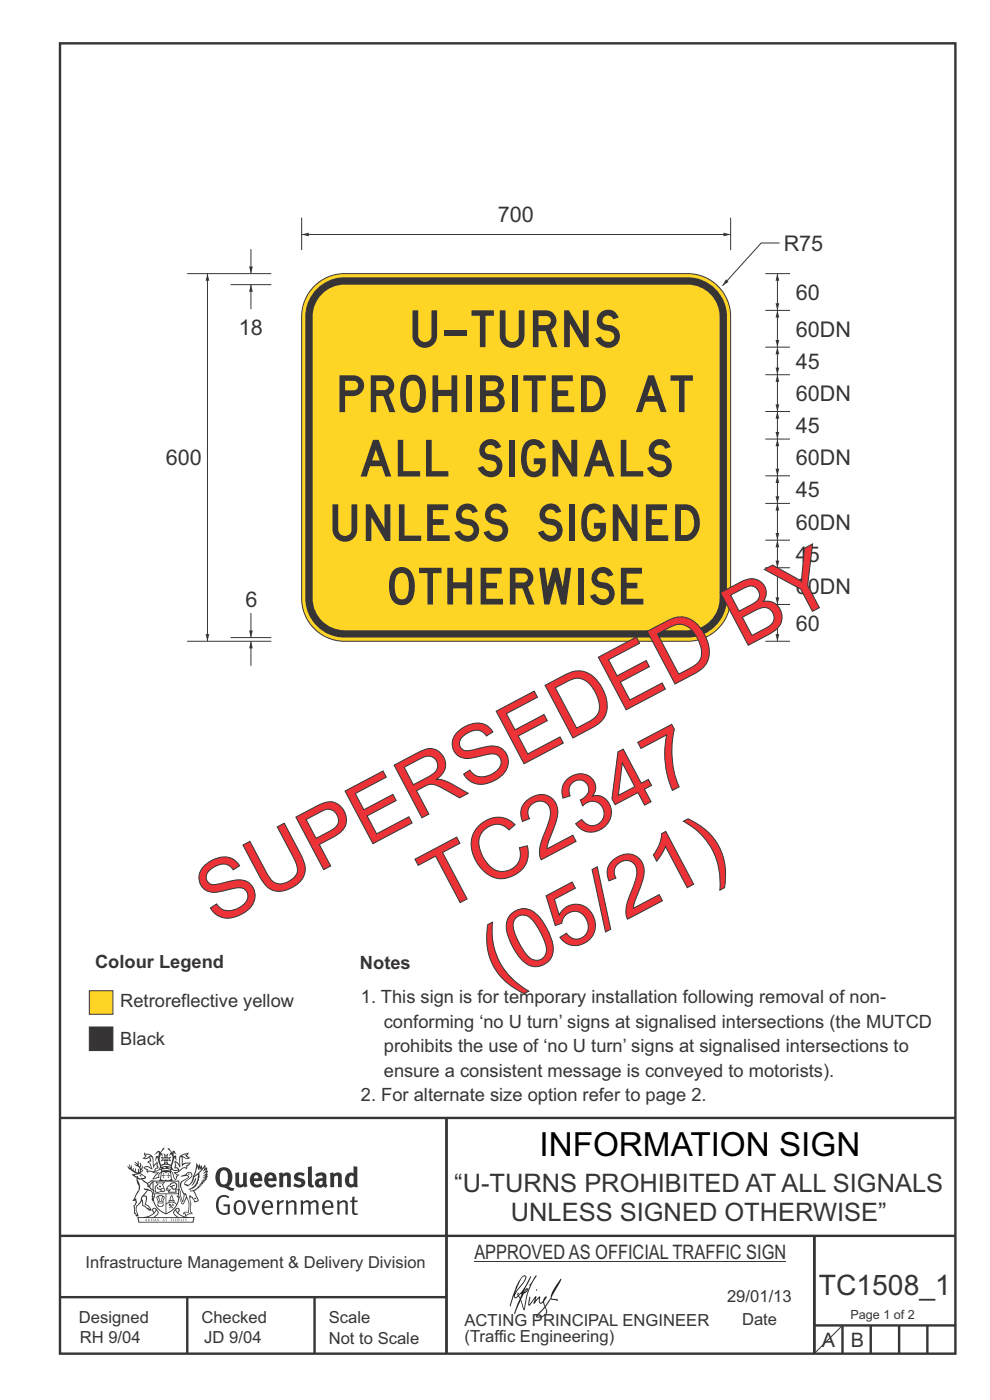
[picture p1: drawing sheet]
<svg xmlns="http://www.w3.org/2000/svg" width="210mm" height="297mm" viewBox="0 0 210 297" stroke-linecap="round" stroke-linejoin="round" font-family="sans-serif">
<g fill="none" stroke="#373435" stroke-width=".51">
<path d="M12.7 9.2h190v278h-190zM12.7 237.2h190M94.7 237.1v50.1M12.7 262.2h190.1M12.7 275.2h82M39.7 275.2v12M66.7 275.2v12M172.7 262.2v25M172.7 281.2h30M178.7 281.2v6M184.7 281.2v6M190.7 281.2v6"/>
<path d="M196.7 281.2v6"/>
</g>
<path d="M100.6 267.7h66.2" fill="none" stroke="#373435" stroke-width=".21"/>
<g fill="#373435">
<path d="M47 248.5a2.55 2.55 0 0 0 0 2.7l.3 .1a.81 .81 0 0 0 1-.9v-.6a1.04 1.04 0 0 0-1.1-1.5zM46.3 248.1a1.82 1.82 0 0 1 2.1-.2 1.82 1.82 0 0 1 .9 1.9 2.29 2.29 0 0 1-.8 1.9l.7 .3h.5l-.2 .6a2.87 2.87 0 0 1-2-.7 2.12 2.12 0 0 1-1.6-3.1z" fill-rule="evenodd"/>
<path d="M49.9 248.9l.8-.2v2a.46 .46 0 0 0 .3 .6 .46 .46 0 0 0 .6-.3v-2.1l.7-.2v2.4l.2 .5-.5 .4-.3-.3a1.02 1.02 0 0 1-1.2 .2 1.02 1.02 0 0 1-.6-1.1z" fill-rule="evenodd"/>
<path d="M54 249.5l-.1 .5h.9a.49 .49 0 0 0-.2-.6 .49 .49 0 0 0-.6 .1zM53.4 249.1a1.34 1.34 0 0 1 1.6-.2 1.34 1.34 0 0 1 .7 1.5v.2h-1.8a.77 .77 0 0 0 .5 .8 .77 .77 0 0 0 .9-.4l.3 .5a1.59 1.59 0 0 1-2 .2 1.59 1.59 0 0 1-.5-2z" fill-rule="evenodd"/>
<path d="M57.1 249.5l-.2 .5h1a.49 .49 0 0 0-.2-.6 .49 .49 0 0 0-.6 .1zM56.4 249.1a1.34 1.34 0 0 1 1.6-.2 1.34 1.34 0 0 1 .7 1.5v.2h-1.8a.77 .77 0 0 0 .5 .8 .77 .77 0 0 0 .9-.4l.4 .5a1.59 1.59 0 0 1-2.1 .2 1.59 1.59 0 0 1-.5-2z" fill-rule="evenodd"/>
<path d="M59.2 248.9l.7-.2 .1 .4a.95 .95 0 0 1 1-.3 .95 .95 0 0 1 .7 .8v2.3h-.8v-2.3a.46 .46 0 0 0-.8 .1v2.2h-.8z" fill-rule="evenodd"/>
<path d="M62.6 249.1a1.75 1.75 0 0 1 2-.1l-.2 .5-.6-.2a.43 .43 0 0 0-.6 .3l.4 .3a1.04 1.04 0 0 1 1.2 1.1 1.04 1.04 0 0 1-1.4 1l-1.2-.4 .3-.6 1 .4 .4-.4a.88 .88 0 0 0-1-.5l-.4-.2-.1-.4z" fill-rule="evenodd"/>
<path d="M65.3 247.6l.8-.2 .1 3.8 .3 .2 .1 .5a.88 .88 0 0 1-1-.1 .88 .88 0 0 1-.3-1z" fill-rule="evenodd"/>
<path d="M67.8 250.6a.43 .43 0 0 0-.1 .7 .43 .43 0 0 0 .7-.1v-.7zM66.8 249.2a1.7 1.7 0 0 1 2.4 .1v1.8l.3 .4-.4 .5-.5-.3a1.03 1.03 0 0 1-1.7-.2 1.03 1.03 0 0 1 .8-1.5h.7v-.4a.8 .8 0 0 0-1.2 .1z" fill-rule="evenodd"/>
<path d="M70 248.9l.7-.2 .1 .4a.95 .95 0 0 1 1-.3 .95 .95 0 0 1 .7 .8v2.3h-.8v-2.3a.46 .46 0 0 0-.8 .1v2.2h-.8z" fill-rule="evenodd"/>
<path d="M74.3 249.5a1.48 1.48 0 0 0 0 1.7h.5l.2-.1v-1.5l-.3-.2zM75 247.4l.8 .1 .1 4.4h-.7l-.1-.2a1.26 1.26 0 0 1-1.4 0 1.26 1.26 0 0 1-.5-1.3 1.29 1.29 0 0 1 .4-1.3 1.29 1.29 0 0 1 1.4-.2z" fill-rule="evenodd"/>
<path d="M46.4 253.9a1.72 1.72 0 0 1 2.3 0l-.3 .3a1.24 1.24 0 0 0-1.4-.2 1.24 1.24 0 0 0-.6 1.4 1.49 1.49 0 0 0 1.2 2l.7-.2v-1.3h-.8l-.1-.4h1.4v1.9a1.93 1.93 0 0 1-2.3 0 1.93 1.93 0 0 1-.7-2.2l.2-.7z" fill-rule="evenodd"/>
<path d="M50.4 255.1a1.65 1.65 0 0 0 .2 2.2 .99 .99 0 0 0 1-1.4 .78 .78 0 0 0-.4-.8 .78 .78 0 0 0-.8 0zM50 254.9a1.33 1.33 0 0 1 1.6-.1 1.33 1.33 0 0 1 .5 1.4 1.31 1.31 0 0 1-1.3 1.6 1.31 1.31 0 0 1-1.2-1.6v-.6z" fill-rule="evenodd"/>
<path d="M52.5 254.7l.5-.1 .8 2.6 .8-2.5h.5l-1.1 3h-.5z" fill-rule="evenodd"/>
<path d="M56.3 255.2l-.2 .7h1.3a.7 .7 0 0 0-.3-.8 .7 .7 0 0 0-.8 .1zM55.9 255a1.22 1.22 0 0 1 1.5-.2 1.22 1.22 0 0 1 .5 1.5h-1.8a.93 .93 0 0 0 .5 1 .93 .93 0 0 0 1.1-.2l.2 .3a1.43 1.43 0 0 1-1.8 .1 1.43 1.43 0 0 1-.6-1.7z" fill-rule="evenodd"/>
<path d="M58.7 254.7l.4-.1 .1 .5 .4-.4 .6-.1-.1 .6a.66 .66 0 0 0-.9 .6v1.9h-.4z" fill-rule="evenodd"/>
<path d="M60.6 254.8l.4-.2 .1 .5a.94 .94 0 0 1 1-.5 .94 .94 0 0 1 .8 .8v2.3h-.5l-.1-2.5a.81 .81 0 0 0-1.2 .3v2.2h-.4z" fill-rule="evenodd"/>
<path d="M63.7 254.7l.5-.1 .1 .5 .4-.3a.78 .78 0 0 1 1.2 .3 .9 .9 0 0 1 .9-.5 .9 .9 0 0 1 .8 .8v2.3h-.5l-.1-2.5a.67 .67 0 0 0-1.1 .3v2.2h-.5v-2.4l-.4-.2-.7 .4v2.2h-.5z" fill-rule="evenodd"/>
<path d="M69.1 255.2l-.2 .7h1.3a.7 .7 0 0 0-.3-.8 .7 .7 0 0 0-.8 .1zM68.7 255a1.22 1.22 0 0 1 1.5-.2 1.22 1.22 0 0 1 .5 1.5h-1.8a.93 .93 0 0 0 .4 1 .93 .93 0 0 0 1.2-.2l.2 .3a1.44 1.44 0 0 1-1.8 .1 1.44 1.44 0 0 1-.6-1.7z" fill-rule="evenodd"/>
<path d="M71.5 254.8l.4-.2 .1 .5a.94 .94 0 0 1 1-.5 .94 .94 0 0 1 .8 .8v2.3h-.5l-.1-2.5a.81 .81 0 0 0-1.2 .3v2.2h-.4z" fill-rule="evenodd"/>
<path d="M74.7 253.9l.5-.1v.9h.7l-.1 .4h-.6v2.1l.1 .2h.5l.1 .3a.75 .75 0 0 1-1.2-.6v-2h-.4v-.4h.4z" fill-rule="evenodd"/>
<path d="M30.8 244.9l1.1 .3-.9 .5h-.4l.6-.5zM31.8 245.5l.2-.1a2.44 2.44 0 0 1 .5 1.9l.1 .5 .6-1-.1 .6 .3 .3a.57 .57 0 0 0-.6 .8l-1-.2-.5 .2 .2-.5-.8-.3 .7-.1 .9 .5 .1-.1-.6-1.3-.2-.1 .5-.1zM30.7 244.4l-.1 .5 .2 .4-.6 .4a1.04 1.04 0 0 0 1.4-.1l.2 .6-.3 .1-.2 .4a.94 .94 0 0 1 .8 1.1l-.2-.1a1.16 1.16 0 0 0-1.5-.1l.3 .4 .4 .2 .1 .5 .2 .1 .1-.2a.94 .94 0 0 1 1.1 .3h.8l-1.2 1.2a1.13 1.13 0 0 0 1.2-.2l.4-.1v-.4l.4-.7a.83 .83 0 0 0-.6 1h-.3l-.7 .3 1.1-1.4-.5 .2-.5-.1 1.3-.5-.1-.2-.9 .4v-.3l.2-.2 .3 .1 .1-.3-.2-.4 .1-.6-.2-.3-.7 .9v-.7a1.42 1.42 0 0 0-1.6-1.8z" fill-rule="evenodd"/>
<path d="M38.5 245.3l.5-.3 .7-.1-.6 .3 .8 .5h-.3zM38.3 245.5h.2l.1 2a1.69 1.69 0 0 1 1.6-.7l-.8 .5 .1 .5a1.1 1.1 0 0 0-1.5 .6l-.1-.5-.2-.2h-.5l.3-.4-.3-.7a1.42 1.42 0 0 1 .9 1.1l.2-.1zM37.1 246.2l.1 1-.2 .3 .1 .5 .5-.1 .2 .2a.96 .96 0 0 1-1.2-.1l-.1 .1a1.06 1.06 0 0 0 1.3 .2v.1a.72 .72 0 0 1-.9 .2l.2 .5 .6 .2-.4 .2-.1 .7-.2-.4-.4-1.1-.4-.4 .4 .9a1.54 1.54 0 0 0 .7 1.2l.2-.3a.58 .58 0 0 1 .4-.7l.2-.2h-.3l-.5-.3 .9-.5a.93 .93 0 0 1 1.2-.5v.2l.2-.2 .1-.5a.99 .99 0 0 0 .7-.8l-1.3 .1-.3 .2-.1-1.4 .9 .4 .9-.3h-.4l-.5-.4 .4-.7-.6 .2a1.46 1.46 0 0 0-1.4 2.1l.1 .4-.3-.4z" fill-rule="evenodd"/>
<path d="M35.6 248.9l.2 .1-.1 .3 .4 .1-.4 .1v.5l-.1-.6h-.3l.3-.1z" fill-rule="evenodd"/>
<path d="M34.6 248.9l.2 .1v.3l.3 .1h-.3l-.1 .6v-.5l-.4-.1 .4-.1z" fill-rule="evenodd"/>
<path d="M34.3 248.8a.57 .57 0 0 1 .9 .2 .57 .57 0 0 1 .9-.2l.2 1.4h-.2a.57 .57 0 0 1-.9 0 .69 .69 0 0 1-1.1 0zM34.2 248.1l-.3 2.1-.1 .4h2.9l-.2-.4-.3-2.1h-.2v.3l-.8-.2-.8 .2v-.3z" fill-rule="evenodd"/>
<path d="M34.2 252.4a.3 .3 0 0 0 .6 0 .3 .3 0 0 0-.6 0zM33.3 251l.3 .3-.3 .3a.79 .79 0 0 0 0 1.3l.8-.2-.1-.3a.55 .55 0 0 1-.7-.6h.1l.2 .3 .3 .1 .8-.2-.4-.7 .4-.3-.7 .1zM33 250.7l1.1 .2 .9-.2-.4 .7 .4 1.1a.56 .56 0 0 1-.8 .3l-.2 .1a.73 .73 0 0 1-.9 .1 .73 .73 0 0 1-.3-.9v-.4l.6-.4z" fill-rule="evenodd"/>
<path d="M35.6 251.9l.7-.5a.58 .58 0 0 1 1-.1 .58 .58 0 0 1-.4 .9l-.3-.3a.43 .43 0 0 1 .6-.3v-.1a.57 .57 0 0 0-.8 .2l-.2-.1-.3 .1 .5 .2a.55 .55 0 0 0 .8 .4v.5h-1.3l.4-.3-.2-.2-.6 .1 .2-.2-.2-.1zM35.4 251.8l-.1 .2a.39 .39 0 0 0 .2 .6h.3l-.2 .4h1.9l-.1-.7a.86 .86 0 0 0-.1-1.4 .86 .86 0 0 0-1.3 .4z" fill-rule="evenodd"/>
<path d="M36 254.8h.8v.2h-.8zM36.4 253.8l.2 .8h-.4zM36.4 253.5l-.3 .5-.1 .6h-.2v.4l-.7 .4 .2 .2a1.48 1.48 0 0 1 2.1 .1l.2-.1-.6-.5v-.5h-.2l-.1-.6z" fill-rule="evenodd"/>
<path d="M35.8 255.4l.4 .1 .1 .3 .3-.2-.2-.2a.38 .38 0 0 1 .5 .5l-.2-.2-.3 .3 .4 .2-.4 .2-.1-.4-.4 .4-.1-.2 .4-.3-.1-.1-.2 .1z" fill-rule="evenodd"/>
<path d="M34.5 254h.2v.2l-.2 .6h-.2zM33.6 255.3h.9v.2a.55 .55 0 0 1-.8 .4v-.2l-.2-.1zM33.4 254h.2l.2 .8h-.2zM33.6 255h.8l.1 .1-.8 .1zM33.8 253.7h.5l-.2 1.1h-.1zM33.3 253.8l-.1 .3 .3 1.1a.48 .48 0 0 0-.1 .6 .48 .48 0 0 0 .5 .3l.5-.1a.49 .49 0 0 0 .2-.8l.3-1.1-.1-.3a1.42 1.42 0 0 0-1.5 0z" fill-rule="evenodd"/>
<path d="M33.7 251.5l.4 .1 .1 .3h-.3z" fill-rule="evenodd"/>
<path d="M41.3 250.1l.3-.2-.2 .9-.6 .7h-.2l.5-.7z" fill-rule="evenodd"/>
<path d="M39.7 249l.3-.2 .5 .2a.88 .88 0 0 1-.6 1.1 1.22 1.22 0 0 0-.8 1.3l.5 .2a.72 .72 0 0 0 .9-.4l.5-.8 .2-.6 .8-.6v.3a2.85 2.85 0 0 1-2 2.8l.1 .1a2.13 2.13 0 0 0 1.9-1.5v-.2a2.01 2.01 0 0 0 .3-1.8l1.1-1.3-.4 1 .7-.5-.7 1 .8-.4-.8 .8 .7-.1-.9 .5 .8-.1-.8 .4h.8l-.9 .3 .3 .2h-.4l.2 .3h-.3l.1 .3h-.4l.2 .3h-.2a2.16 2.16 0 0 1-2 1l.1 .2h.4a.76 .76 0 0 1 .7 .7l.5 1.2-.6 .2a1.45 1.45 0 0 0-1.1-1.3l.2 1.8-.1 1.8 .4 .3a1.07 1.07 0 0 0-1.2 .4v-.3l-.5-.2a.87 .87 0 0 1 1.1-.1v-.7a4.4 4.4 0 0 0-.6-3.1v-.3h-.3a2.16 2.16 0 0 1-.7-2.2l.3-.3 1.2-.8a.55 .55 0 0 0-.4-.8zM37.8 252.4a.76 .76 0 0 1 .3 1.1l.6 1.6 .4-1.7 .2 .1a.61 .61 0 0 1-.1 .9l-.3 .9h-.2l-.7-1.6-.3 .1a1.18 1.18 0 0 0 .1-1.4zM41.8 247.5l.2 .8 .3-.6v.6l.4-.5a1.9 1.9 0 0 1-1.1 1.4l-.4 .3zM38.3 249.6l1.3-.1 .2 .1v.3l-.5 .3a1.26 1.26 0 0 0-.9 1.9l.2 .6a1.84 1.84 0 0 1 .1 2.1l-.4-1.3a.96 .96 0 0 0-.4-1.3l-.4 .3a.78 .78 0 0 1 0 1.2l.1 .3h.4l.4 1.1a.38 .38 0 0 0 .2 .4 .38 .38 0 0 0 .4-.1l.6-1.2a2.94 2.94 0 0 1 .4 2.5l-.1 .5-.8-.1-.3 .4v.2l.4-.1 .1 .4 .2 .1a1.02 1.02 0 0 1 1.3-.5v-.4l-.3-.1 .1-1.8-.3-1.3 .1 .1a1.14 1.14 0 0 1 .8 .9 .63 .63 0 0 0 .8-.2 .63 .63 0 0 0-.1-.9l-.7-1.2 .9-.6 .2-.3 .3-.1-.1-.2h.4l-.1-.3h.3l-.1-.3 .5-.1-.2-.2 .6-.4v-.2h-.2l.4-.5-.3 .1 .3-.6-.4 .1 .4-.5v-.3l-.3 .2 .2-.6-.1-.3-.4 .3v-.8l-.6 .8-.2-.7-.2 .4-.3-.7-.1 .6-.5-.8-.1 1.4-.6 1.9a1.81 1.81 0 0 1-1 1.4l-.6-.2a1.75 1.75 0 0 1 1.1-1.2 .75 .75 0 0 0 .1-1.3 .75 .75 0 0 0-1.1 .5z" fill-rule="evenodd"/>
<path d="M41.2 254.1h.3l.2 .3h-.4z" fill-rule="evenodd"/>
<path d="M29.4 258.4h11.6l-.1 .8h-11.4zM31.4 258.2l.4-.1a2.48 2.48 0 0 0 1.4-1.3l.3 .5-.5 .6-.5 .3zM32.5 256.6l.3-.2 .2 .2-.3 .6zM37.2 256.8a2.65 2.65 0 0 0 1.8 1.4h-1.1l-.5-.3-.5-.6zM37.4 256.6l.2-.2 .3 .2-.3 .6zM29.2 258.2l.1 1.2h11.8l.2-1.1-.2-.1a4.1 4.1 0 0 1-3.3-.9l.3-.4-.1-.5a1.06 1.06 0 0 0-1.3 .9l.2 .4 .6 .5h-4.7l.3-.1a.84 .84 0 0 0 .6-.7 .84 .84 0 0 0-.5-.9l-.3-.2-.5 .1-.1 .5 .3 .4a4.2 4.2 0 0 1-3.4 .9z" fill-rule="evenodd"/>
<path d="M31 258.7l.1 .2h-.2zM31 258.6l-.3 .5 .4-.1 .2 .1z" fill-rule="evenodd"/>
<path d="M31.4 258.6h.2v.4a.25 .25 0 0 0 .2-.1 .25 .25 0 0 0-.1-.3h.1a.29 .29 0 0 1 0 .4 .29 .29 0 0 1-.4 0 .29 .29 0 0 1 0-.4z" fill-rule="evenodd"/>
<path d="M32.2 258.6a.22 .22 0 0 1 .3 .2 .22 .22 0 0 1-.3 .2zM32 258.6l.1 .5a.33 .33 0 0 0 .4-.1 .33 .33 0 0 0 0-.4 .33 .33 0 0 0-.5 0z" fill-rule="evenodd"/>
<path d="M32.9 258.7l.1 .2h-.2zM32.9 258.6l-.2 .5 .3-.1 .2 .1z" fill-rule="evenodd"/>
<path d="M33.3 258.6h.2l.1 .2 .2-.2-.2 .2 .2 .3-.3-.2v.2h-.2l.2-.3z" fill-rule="evenodd"/>
<path d="M34.7 258.7l.1 .2h-.2zM34.7 258.6l-.3 .5 .4-.1 .2 .1z" fill-rule="evenodd"/>
<path d="M35 258.6h.5h-.2v.5h-.2l.1-.5z" fill-rule="evenodd"/>
<path d="M36.2 258.6h.3h-.1v.2h.1h-.1v.3h-.2z" fill-rule="evenodd"/>
<path d="M36.7 258.6h.2v.5h-.2z" fill-rule="evenodd"/>
<path d="M37.3 258.6a.22 .22 0 0 1 .3 .2 .22 .22 0 0 1-.3 .2zM37.1 258.6v.5a.33 .33 0 0 0 .5-.1 .33 .33 0 0 0 0-.4 .33 .33 0 0 0-.5 0z" fill-rule="evenodd"/>
<path d="M37.8 258.6h.4h-.2v.2h.1h-.1v.2l.2 .1h-.4z" fill-rule="evenodd"/>
<path d="M38.4 258.6h.2l-.1 .4 .2 .1h-.3z" fill-rule="evenodd"/>
<path d="M38.9 258.6h.2v.5h-.2z" fill-rule="evenodd"/>
<path d="M39.3 258.6h.2l-.1 .1 .2 .2-.2 .2h-.1v-.2l.2 .1z" fill-rule="evenodd"/>
<path d="M34.2 247.4a1.51 1.51 0 0 1 2.1 .2 2.67 2.67 0 0 0-2.1 0zM35.7 247.6l.5 .2v.2l-.4-.1zM34.6 247.7l.5-.1 .1 .2h-.4zM34.1 247.9l.2 .1-.3 .1zM35 246.9l.2-.2 .3 .2zM34.9 245.7h.2v.3h-.2zM35 245.1l.2 .2 .2-.2-.1 .4h-.2zM35.1 246.3h.2l.1 .4-.2-.2-.2 .2zM35.3 245.7h.2v.3h-.2zM34.4 245.7l.3 .1 .1 .2-.4 .1 .2-.2zM35.7 245.8l.3-.1-.2 .2 .2 .2-.4-.1zM32.7 244.9l1-.5-.1 1-.2-.2-.3 .2-.3 1.1 .5-1 .3 .9a1.84 1.84 0 0 1 .2 1.7l.4 .1a2.48 2.48 0 0 1 2.2 .1l.2-.3-.2-.7 .7-1.7 .4 .6-.2-1-.2-.1-.2 .3v-.9l.6 .4-.6-.8-.3 .1-.1 .4-.5-.8-.5-.3 .2 .4 .6 .6-.5 .7 .5-.3a2.06 2.06 0 0 1-.1 2.2l-.5-.2-.2-.6 .2-.1 .7 .2-.4-.5 .4-.5-.7 .2-.2-.2 .2-.7-.5 .4-.5-.4 .2 .7-.2 .2-.7-.2 .4 .5-.4 .5 .8-.2 .1 .1-.2 .6-.5 .2a2.02 2.02 0 0 1 0-2.2l.3 .5-.1-.6-.3-.1 .8-1.3-.4 .4-.5 .7-.2-.3a.8 .8 0 0 0-.8 .5z" fill-rule="evenodd"/>
<path d="M29.2 250.1l.3 .2a.61 .61 0 0 1 .8 .3l.3 .2a.8 .8 0 0 1 .6 1l.4 .1 .6 .5a1 1 0 0 1 .4 1.1l-.1 .7v-.5h-.1a.96 .96 0 0 0-.8-1.3l-.2-.2h-.7l-.1-.1-.1 .1 .1 .3h.6l-1.2 1.4-.2 .9-.4 .6a1.33 1.33 0 0 0-.5 1.8l.2 .5a1.26 1.26 0 0 1-.5-1.4l-.1-.4a1.56 1.56 0 0 0 .4-1.7l-.3 .2 .2-.5a3.2 3.2 0 0 0 .7-3zM30.4 253.9h.4a2.06 2.06 0 0 1-.1 1.6l.7 .5 .4 .4-.6-.1-.8-.6-.1-.9a.51 .51 0 0 1 .1-.9zM28.6 249.3a1.52 1.52 0 0 1 2.1 .6l-1.1 .1-.2-.1-.1-.4-.5 .1zM27.5 247v.8l-.3-.4-.1 .1a3.1 3.1 0 0 0 1.9 1.5l-1 .1 .5 .6 .5 .1 .1 1.1a1.84 1.84 0 0 1-.3 2.5l-.4 .9-.3 .4 .2 .1 .4-.1 .1 .4-.2 .5-.3 .2 .1 1.8 .2-.1 .3 .6h.1l.5-.1-.2-.5a1.3 1.3 0 0 1-.1-1.7l.9-1 .2 1.1 .5 .2 .5 .5 .1-.1 .2 .4 .5-.1a1.85 1.85 0 0 0-1.2-1.4l.1-.2a1.39 1.39 0 0 0 0-1.5l-.5-.1 .5-.5a.66 .66 0 0 1 .9-.4 .66 .66 0 0 1 .3 .9l-.1 .4 .2-.1v.2l-.1 .3 .2 .5 .1-.3a2.24 2.24 0 0 0 .1-2.2 .73 .73 0 0 1-.7-.7 .73 .73 0 0 1 .6-.7v-.2a.94 .94 0 0 0-.9 .8 .48 .48 0 0 1-.1-.5 .48 .48 0 0 1 .5-.3l.5-.3a.51 .51 0 0 0-.8 .2l-.4 .3-1.1-.8 .6-.1 .2-.5-1.2-.7 .5-.4v-.4l-.4 .4v-.2a.69 .69 0 0 0 .2-1v.5l-.2 .2v-1.1l-.3-.2 .1 .6-.1 .2-.4-1.2v.6l-.6-.3 .5 .6-.6-.2 .3 .3a1 1 0 0 1 .7 1.5l-.2-.8v.8l-.5-.2v-.7l-.2 .6-.2-.1-.1-.6-.2 .4-.2-.2 .1-.7-.2 .5z" fill-rule="evenodd"/>
<path d="M29.6 249.5l.2-.2 .3 .3z" fill-rule="evenodd"/>
<path d="M32.4 250.5h5.6v2l-.2-.1v-1.7h-5.2v2.5h5.2v-.8l.1 .2-.1 1.1v-.3h-2.5v4a4.1 4.1 0 0 0 2.6-3.6l.1-.1a4 4 0 0 1-2.8 3.9 4.2 4.2 0 0 1-2.8-4.7l.1 1.3 .1-.2a3.8 3.8 0 0 0 2.5 3.4v-4h-2.5l-.2-.9z" fill-rule="evenodd"/>
<circle cx="40" cy="249.1" r=".17"/>
</g>
<path d="M178.7 281.2l-6 6" fill="none" stroke="#373435" stroke-width=".21"/>
<g fill="#252726">
<path d="M111.6 273.7l.2-.2-.5 .7zM110.4 274.5l.3 .1-.3 .8-.3-.5zM110.9 270.9h.5a9.3 9.3 0 0 1-2 3.1l-.1 .3 1-2.5zM110.6 271a14.7 14.7 0 0 0-2.2 4.9l-.3 1.2 .1 .1 .8-2.3a.42 .42 0 0 0 .2 .6 .42 .42 0 0 0 .6-.3l.2-.1 .3 .5-1.2 3.2h.2l1.1-2.9 .6 1.9 .2 .2 .2-.5a13.5 13.5 0 0 1 2-6.2l.5-.5-.2-.2-1.5 2.1 .3-.1a14.9 14.9 0 0 0-1.3 5.1l-.4-1.2a1.39 1.39 0 0 1 .2-1.8l.1-.2a.92 .92 0 0 0 .8-1.2 .75 .75 0 0 0-.7 .7l-.2 .2 1.6-3.4h-.1l-.4 .7a10.5 10.5 0 0 1-2.1 3.3l.1-.5a.32 .32 0 0 0-.3 .2 .32 .32 0 0 0 0 .4l-.5 .4a3.2 3.2 0 0 1 1.1-2.3l.5-.6a2.49 2.49 0 0 0 .7-1.6l-.3-.2z" fill-rule="evenodd"/>
<path d="M115.6 277.5a1.15 1.15 0 0 1 .1 1.3 1.15 1.15 0 0 1-1.2 .5h-.5zM112.3 275.1l-.3 1.7 .3 .2 1.2-1.5-.3 1.1 1.2-1.2a.94 .94 0 0 0 .3 1.2l.5-.3 .3 .9-1.2 1.3a.98 .98 0 0 0-.5 1 1.9 1.9 0 0 0 2.3-1.3l-.1-.2a1.02 1.02 0 0 1 .3-1.4l.5-1 1.5 .3-.2-.4v.2l-1.1-.1v-.3l2-3.6 .1-.2-.1-.2-1.8 2.7a6.6 6.6 0 0 1-1.5 3l-.2-.2a1.01 1.01 0 0 1 .4-1.4l.1-.2-.2-.1-.4 .4-.2 .5-.5 .4-.2-.4 .1-.9-.2-.1-.8 1 .2-1h-.1l-1.4 1.8 .2-1.5v-.1z" fill-rule="evenodd"/>
<path d="M113.7 273.6l.3 .2h-.3z" fill-rule="evenodd"/>
</g>
<path d="M18.9 217.9h5v5h-5z" fill-rule="evenodd" fill="#373435" stroke="#373435" stroke-width=".21"/>
<path d="M18.9 210.2h5v5h-5z" fill-rule="evenodd" fill="#ffd525" stroke="#373435" stroke-width=".21"/>
<path d="M64 49.8h91" fill="none" stroke="#373435" stroke-width=".21"/>
<g fill="#373435">
<path d="M64 49.8l1.5-.4v.7z"/>
<path d="M153.5 49.4l1.5 .4-1.5 .3z"/>
</g>
<path d="M64 46.2v6.9M155 46.2v6.9M165.4 51.6h-3.9l-8.3 9.1" fill="none" stroke="#373435" stroke-width=".21"/>
<path d="M154 59.3l.5 .5-1.3 .9z" fill="#373435"/>
<path d="M162.3 136.1h5.3M164.9 128.3v7.8" fill="none" stroke="#373435" stroke-width=".21"/>
<g fill="#373435">
<path d="M164.9 128.3l.4 1.5h-.8z"/>
<path d="M164.5 134.5h.8l-.4 1.6z"/>
</g>
<path d="M162.3 58.1h5.3M164.9 58.1v7.8M162.3 65.9h5.3" fill="none" stroke="#373435" stroke-width=".21"/>
<g fill="#373435">
<path d="M164.9 58.1l.4 1.5h-.8z"/>
<path d="M164.5 64.3h.8l-.4 1.6z"/>
</g>
<path d="M66.7 60.7a9.1 9.1 0 0 1 6.4-2.6h72.8a9.1 9.1 0 0 1 9.1 9.1v59.8a9.1 9.1 0 0 1-9.1 9.1h-72.8a9.1 9.1 0 0 1-9.1-9.1v-59.8a9.1 9.1 0 0 1 2.7-6.5z" fill-rule="evenodd" fill="#ffd525" stroke="#373435" stroke-width=".21"/>
<path d="M67.2 61.3a8.3 8.3 0 0 1 5.9-2.5h72.8a8.3 8.3 0 0 1 8.3 8.4v59.8a8.3 8.3 0 0 1-8.3 8.3h-72.8a8.3 8.3 0 0 1-8.3-8.3v-59.8a8.3 8.3 0 0 1 2.4-5.9z" fill-rule="evenodd" fill="#373435"/>
<path d="M68 62.7a6.8 6.8 0 0 1 5.1-2.3h72.8a6.8 6.8 0 0 1 6.7 6.8v59.8a6.8 6.8 0 0 1-6.7 6.7h-72.8a6.8 6.8 0 0 1-6.8-6.7v-59.8a6.7 6.7 0 0 1 1.7-4.5z" fill-rule="evenodd" fill="#ffd525"/>
<g fill="#373435">
<path d="M84.4 93.3h1.2v6.7h3.5v1.1h-4.7z"/>
<path d="M90.4 93.3h1.2v6.7h3.5v1.1h-4.7z"/>
<path d="M102.4 93.8a2.34 2.34 0 0 1 3.9 1.1l-1.2 .3a1.11 1.11 0 0 0-1.6-.7 1.11 1.11 0 0 0-.2 1.7l.1 .1a2.87 2.87 0 0 1 3.2 2.1 2.56 2.56 0 0 1-1.6 2.8 2.56 2.56 0 0 1-3.1-1l-.6-.9 1.2-.4a1.49 1.49 0 0 0 1.4 1.1 1.49 1.49 0 0 0 1.5-1.1l-.2-.7-.8-.5a2.62 2.62 0 0 1-2.7-1.7l.1-1.2z"/>
<path d="M107.9 93.3h1.2v7.8h-1.2z"/>
<path d="M111.6 93.8a2.52 2.52 0 0 1 4 1.1l-1.1 .4a1.35 1.35 0 0 0-1.5-.9 1.35 1.35 0 0 0-1.1 1.4 5.3 5.3 0 0 0 .4 3.8 1.28 1.28 0 0 0 1.6 .3 1.28 1.28 0 0 0 .6-1.4h-1.3v-1.2h2.6a4.3 4.3 0 0 1-.3 2.7 2.55 2.55 0 0 1-2.7 1.2 2.55 2.55 0 0 1-2.1-2.1 6.4 6.4 0 0 1 .9-5.3z"/>
<path d="M117.2 93.3h1l3 5.1v-5.1h1.2v7.8h-1l-3-5v5h-1.2z"/>
<path d="M131.7 93.3h1.2v6.7h3.5v1.1h-4.7z"/>
<path d="M138.3 93.8a2.34 2.34 0 0 1 3.9 1.1l-1.1 .3a1.11 1.11 0 0 0-1.6-.7 1.11 1.11 0 0 0-.3 1.7l.2 .1a2.87 2.87 0 0 1 3.1 2.1 2.56 2.56 0 0 1-1.6 2.8 2.56 2.56 0 0 1-3.1-1l-.5-.9 1.2-.4a1.49 1.49 0 0 0 1.4 1.1 1.49 1.49 0 0 0 1.4-1.1l-.2-.7-.8-.5a2.62 2.62 0 0 1-2.7-1.7l.1-1.2z"/>
<path d="M70.5 107h1.3v5.4a1.41 1.41 0 0 0 1.3 1.3 1.41 1.41 0 0 0 1.5-1.2v-5.5h1.2v5.3a2.62 2.62 0 0 1-2.6 2.6 2.62 2.62 0 0 1-2.7-2.5z"/>
<path d="M77.6 107h1l3 5.1v-5.1h1.2v7.8h-1l-3-5.1v5.1h-1.2z"/>
<path d="M84.6 107h1.2v6.6h3.6v1.2h-4.8z"/>
<path d="M90.6 107h4.5v1.2h-3.3v2h2.3v1.2h-2.3v2.2h3.6v1.2h-4.8z"/>
<path d="M97.5 107.5a2.34 2.34 0 0 1 3.9 1l-1.2 .4a1.11 1.11 0 0 0-1.6-.8 1.11 1.11 0 0 0-.3 1.8l.2 .1a2.87 2.87 0 0 1 3.1 2.1 2.56 2.56 0 0 1-1.6 2.7 2.56 2.56 0 0 1-3-.9l-.6-1 1.2-.4a1.49 1.49 0 0 0 1.4 1.2 1.49 1.49 0 0 0 1.5-1.1l-.3-.7-.8-.5a2.62 2.62 0 0 1-2.6-1.7v-1.2z"/>
<path d="M103.6 107.5a2.34 2.34 0 0 1 3.9 1l-1.1 .4a1.11 1.11 0 0 0-1.7-.8 1.11 1.11 0 0 0-.2 1.8l.2 .1a2.87 2.87 0 0 1 3.1 2.1 2.56 2.56 0 0 1-1.6 2.7 2.56 2.56 0 0 1-3.1-.9l-.5-1 1.1-.4a1.49 1.49 0 0 0 1.4 1.2 1.49 1.49 0 0 0 1.5-1.1l-.2-.7-.8-.5a2.62 2.62 0 0 1-2.7-1.7l.1-1.2z"/>
<path d="M115.2 107.5a2.34 2.34 0 0 1 3.9 1l-1.2 .4a1.11 1.11 0 0 0-1.6-.8 1.11 1.11 0 0 0-.2 1.8l.1 .1a2.87 2.87 0 0 1 3.1 2.1 2.56 2.56 0 0 1-1.6 2.7 2.56 2.56 0 0 1-3-.9l-.6-1 1.2-.4a1.49 1.49 0 0 0 1.4 1.2 1.49 1.49 0 0 0 1.5-1.1l-.3-.7-.8-.5a2.62 2.62 0 0 1-2.6-1.7l.1-1.2z"/>
<path d="M120.7 107h1.2v7.8h-1.2z"/>
<path d="M124.4 107.4a2.52 2.52 0 0 1 4 1.2l-1.1 .4a1.35 1.35 0 0 0-1.6-.9 1.35 1.35 0 0 0-1.1 1.4 5.3 5.3 0 0 0 .5 3.8 1.28 1.28 0 0 0 1.5 .3 1.28 1.28 0 0 0 .7-1.4h-1.3v-1.3h2.5a4.3 4.3 0 0 1-.2 2.7 2.55 2.55 0 0 1-2.7 1.3 2.55 2.55 0 0 1-2.1-2.1 6.4 6.4 0 0 1 .9-5.4z"/>
<path d="M130 107h1l3 5.1v-5.1h1.2v7.8h-1l-3-5.1v5.1h-1.2z"/>
<path d="M137 107h4.5v1.2h-3.3v2h2.3v1.2h-2.3v2.2h3.6v1.2h-4.8z"/>
<path d="M91.7 79.6h1.2v3.1h2.9v-3.1h1.2v7.8h-1.2v-3.4h-2.9v3.4h-1.2z"/>
<path d="M98.8 79.6h1.2v7.8h-1.2z"/>
<path d="M108.5 79.6h1.3v7.8h-1.3z"/>
<path d="M111 79.6h4.8v1.2h-1.8v6.6h-1.2v-6.6h-1.8z"/>
<path d="M117 79.6h4.5v1.3h-3.2v1.9h2.2v1.2h-2.2v2.2h3.5v1.2h-4.8z"/>
<path d="M142.2 79.6h4.8v1.2h-1.8v6.6h-1.2v-6.6h-1.8z"/>
<path d="M88.9 120.5h4.7v1.1h-1.7v6.7h-1.2v-6.7h-1.8z"/>
<path d="M94.9 120.5h1.2v3h2.8v-3h1.2v7.8h-1.2v-3.5h-2.8v3.5h-1.2z"/>
<path d="M101.9 120.5h4.5v1.2h-3.2v1.9h2.2v1.2h-2.2v2.2h3.5v1.3h-4.8z"/>
<path d="M114.4 120.5h1.2l.6 4 1.1-4h1.1l1 4 .6-4h1.2l-1.1 7.8h-1.1l-1.2-4.9-1.2 4.9h-1.1z"/>
<path d="M122.5 120.5h1.3v7.8h-1.3z"/>
<path d="M126.2 121a2.34 2.34 0 0 1 3.9 1l-1.1 .4a1.11 1.11 0 0 0-1.7-.8 1.11 1.11 0 0 0-.2 1.8h.1a2.87 2.87 0 0 1 3.2 2.1 2.56 2.56 0 0 1-1.6 2.8 2.56 2.56 0 0 1-3.1-1l-.6-.9 1.2-.4a1.49 1.49 0 0 0 1.4 1.1 1.49 1.49 0 0 0 1.5-1l-.2-.8-.8-.4a2.62 2.62 0 0 1-2.7-1.7l.1-1.3z"/>
<path d="M131.7 120.5h4.5v1.2h-3.3v1.9h2.3v1.2h-2.3v2.2h3.6v1.3h-4.8z"/>
<path d="M87.5 65.9h1.2v5.4a1.41 1.41 0 0 0 1.4 1.3 1.41 1.41 0 0 0 1.4-1.3v-5.4h1.2v5.3a2.62 2.62 0 0 1-2.5 2.6 2.62 2.62 0 0 1-2.7-2.5z"/>
<path d="M94.3 70.1h4.7v1.2h-4.7z"/>
<path d="M100 65.9h4.8v1.1h-1.8v6.7h-1.2v-6.7h-1.8z"/>
<path d="M106 65.9h1.2v5.4a1.41 1.41 0 0 0 1.4 1.3 1.41 1.41 0 0 0 1.5-1.3v-5.4h1.2v5.3a2.62 2.62 0 0 1-2.6 2.6 2.62 2.62 0 0 1-2.7-2.5z"/>
<path d="M119.7 65.9h1l3 5v-5h1.2v7.8h-1.1l-2.9-5.1v5.1h-1.2z"/>
<path d="M127.3 66.4a2.33 2.33 0 0 1 3.9 1l-1.1 .4a1.11 1.11 0 0 0-1.6-.8 1.11 1.11 0 0 0-.3 1.8h.2a2.86 2.86 0 0 1 3.1 2.1 2.55 2.55 0 0 1-1.6 2.8 2.55 2.55 0 0 1-3.1-1l-.5-.9 1.2-.4a1.48 1.48 0 0 0 1.4 1.1 1.48 1.48 0 0 0 1.4-1l-.2-.8-.8-.4a2.61 2.61 0 0 1-2.7-1.7l.1-1.3z"/>
<path d="M79.1 93.3h1.2l2.7 7.8h-1.2l-.8-2.2h-2.5l-.7 2.2h-1.3zM79.7 95.4l-.8 2.3h1.6z"/>
<path d="M126.4 93.3h1.3l2.6 7.8h-1.2l-.8-2.2h-2.5l-.7 2.2h-1.3zM127 95.4l-.7 2.3h1.6z"/>
<path d="M143.2 107v7.8h2.2a3.6 3.6 0 0 0 3-4.3 3.3 3.3 0 0 0-3-3.5zM144.5 108.2a2.23 2.23 0 0 1 2.7 2.4 2.38 2.38 0 0 1-2.7 2.9z"/>
<path d="M73.2 80.8h1.8a1.01 1.01 0 0 1 1 1 1.01 1.01 0 0 1-.9 1h-1.9zM72 79.6v7.8h1.2v-3.4a5.1 5.1 0 0 0 2.8-.2 2.17 2.17 0 0 0 1.2-2.5 2.17 2.17 0 0 0-2.2-1.7z"/>
<path d="M79.8 80.9h1.7a.96 .96 0 0 1 1 .9 .96 .96 0 0 1-1 1h-1.7zM78.6 79.6v7.8h1.2v-3.4h1.5l1.3 3.4h1.3l-1.4-3.6a2.19 2.19 0 0 0 1.1-2.5 2.19 2.19 0 0 0-2.1-1.7z"/>
<path d="M85.9 80.1a5.5 5.5 0 0 0-.9 4.7 2.66 2.66 0 0 0 1.4 2.5 2.66 2.66 0 0 0 2.9-.3 6 6 0 0 0 0-6.8 2.47 2.47 0 0 0-3.4-.1zM86.7 81.1a1.32 1.32 0 0 1 1.4-.3 1.32 1.32 0 0 1 .8 1.2 5.3 5.3 0 0 1-.4 4 1.33 1.33 0 0 1-1.4 .3 1.33 1.33 0 0 1-.8-1.2 5 5 0 0 1 .4-4z"/>
<path d="M101.8 79.6v7.8h3.2a2.13 2.13 0 0 0 2-1.7 2.13 2.13 0 0 0-1.2-2.3 1.96 1.96 0 0 0 1-2.2 1.96 1.96 0 0 0-1.8-1.6zM103.1 80.9h1.8a.8 .8 0 0 1 .8 .6 .8 .8 0 0 1-.4 .9l-.4 .3-1.8 .1zM103.1 84h1.5a1.12 1.12 0 0 1 1.2 .9 1.12 1.12 0 0 1-.7 1.3h-2z"/>
<path d="M123.2 79.6v7.8h2.2a3.6 3.6 0 0 0 3.1-4.3 3.3 3.3 0 0 0-3.1-3.5zM124.5 80.9a2.23 2.23 0 0 1 2.8 2.4 2.38 2.38 0 0 1-2.8 2.9z"/>
<path d="M137.5 79.6h1.2l2.7 7.8h-1.3l-.7-2.2h-2.5l-.7 2.2h-1.3zM138.1 81.7l-.8 2.3h1.6z"/>
<path d="M83.6 120.9a5.5 5.5 0 0 0-1 4.7 2.66 2.66 0 0 0 1.4 2.5 2.66 2.66 0 0 0 2.9-.3 6 6 0 0 0 .1-6.8 2.47 2.47 0 0 0-3.4-.1zM84.3 121.9a1.32 1.32 0 0 1 1.4-.2 1.32 1.32 0 0 1 .9 1.1 5.3 5.3 0 0 1-.4 4 1.33 1.33 0 0 1-1.4 .3 1.33 1.33 0 0 1-.9-1.2 5 5 0 0 1 .4-4z"/>
<path d="M109.3 121.7h1.7a.96 .96 0 0 1 1 .9 .96 .96 0 0 1-1 1h-1.7zM108.1 120.5v7.8h1.2v-3.5h1.5l1.3 3.5h1.3l-1.4-3.7a2.19 2.19 0 0 0 1.1-2.4 2.19 2.19 0 0 0-2-1.7z"/>
<path d="M114.2 67.1h1.7a.96 .96 0 0 1 1 .9 .96 .96 0 0 1-1 1h-1.7zM113 65.9v7.8h1.2v-3.5h1.5l1.3 3.5h1.3l-1.4-3.7a2.19 2.19 0 0 0 1.1-2.4 2.19 2.19 0 0 0-2.1-1.7z"/>
</g>
<path d="M162.3 128.3h5.3M164.9 120.5v7.8" fill="none" stroke="#373435" stroke-width=".21"/>
<g fill="#373435">
<path d="M164.9 120.5l.4 1.5h-.8z"/>
<path d="M164.5 126.7h.8l-.4 1.6z"/>
</g>
<path d="M164.9 114.6v5.9M162.3 120.5h5.3" fill="none" stroke="#373435" stroke-width=".21"/>
<g fill="#373435">
<path d="M164.9 114.6l.4 1.5h-.8z"/>
<path d="M164.5 118.9h.8l-.4 1.6z"/>
</g>
<path d="M162.3 114.6h5.3M164.9 106.8v7.8" fill="none" stroke="#373435" stroke-width=".21"/>
<g fill="#373435">
<path d="M164.9 106.8l.4 1.5h-.8z"/>
<path d="M164.5 113.1h.8l-.4 1.5z"/>
</g>
<path d="M162.3 106.8h5.3M164.9 101v5.8" fill="none" stroke="#373435" stroke-width=".21"/>
<g fill="#373435">
<path d="M164.9 101l.4 1.5h-.8z"/>
<path d="M164.5 105.3h.8l-.4 1.5z"/>
</g>
<path d="M164.9 93.2v7.8M162.3 101h5.3" fill="none" stroke="#373435" stroke-width=".21"/>
<g fill="#373435">
<path d="M164.9 93.2l.4 1.5h-.8z"/>
<path d="M164.5 99.4h.8l-.4 1.6z"/>
</g>
<path d="M162.3 93.2h5.3M164.9 87.3v5.9" fill="none" stroke="#373435" stroke-width=".21"/>
<g fill="#373435">
<path d="M164.9 87.3l.4 1.5h-.8z"/>
<path d="M164.5 91.6h.8l-.4 1.6z"/>
</g>
<path d="M164.9 79.5v7.8M162.3 87.3h5.3" fill="none" stroke="#373435" stroke-width=".21"/>
<g fill="#373435">
<path d="M164.9 79.5l.4 1.5h-.8z"/>
<path d="M164.5 85.8h.8l-.4 1.5z"/>
</g>
<path d="M162.3 79.5h5.3M164.9 73.7v5.8" fill="none" stroke="#373435" stroke-width=".21"/>
<g fill="#373435">
<path d="M164.9 73.7l.4 1.5h-.8z"/>
<path d="M164.5 78h.8l-.4 1.5z"/>
</g>
<path d="M162.3 73.7h5.3M164.9 65.9v7.8" fill="none" stroke="#373435" stroke-width=".21"/>
<g fill="#373435">
<path d="M164.9 65.9l.4 1.5h-.8z"/>
<path d="M164.5 72.1h.8l-.4 1.6z"/>
</g>
<path d="M39.7 58.1h17.9M39.7 136.1h17.9M48.9 135.3h8.7M53.2 130.1v5.2" fill="none" stroke="#373435" stroke-width=".21"/>
<path d="M52.8 133.8h.8l-.4 1.5z" fill="#373435"/>
<path d="M53.2 136.1v5.2" fill="none" stroke="#373435" stroke-width=".21"/>
<path d="M53.2 136.1l.4 1.5h-.8z" fill="#373435"/>
<path d="M44 58.1v78" fill="none" stroke="#373435" stroke-width=".21"/>
<g fill="#373435">
<path d="M44 58.1l.4 1.5h-.8z"/>
<path d="M43.6 134.5h.8l-.4 1.6z"/>
</g>
<path d="M53.2 52.9v5.2M48.9 60.4h8.7" fill="none" stroke="#373435" stroke-width=".21"/>
<path d="M52.8 56.5h.8l-.4 1.6z" fill="#373435"/>
<path d="M53.2 60.4v5.2" fill="none" stroke="#373435" stroke-width=".21"/>
<path d="M53.2 60.4l.4 1.5h-.8z" fill="#373435"/>
<g font-size="17.6" fill="#ed3237">
<text x="45.8" y="196.6" transform="rotate(-28 45.8 196.6)">SUPERSEDED BY</text>
<text x="93.6" y="193.6" transform="rotate(-28 93.6 193.6)">TC2347</text>
<text x="105.8" y="209.5" transform="rotate(-28 105.8 209.5)">(05/21)</text>
</g>
<text font-size="7.1" x="114.4" y="245.3">INFORMATION SIGN</text>
<text font-size="6" fill="#373435" x="173.7" y="274.8">TC1508_1</text>
<g font-size="5.4" fill="#373435">
<text x="96.4" y="253">“U-TURNS PROHIBITED AT ALL SIGNALS</text>
<text x="108.4" y="259">UNLESS SIGNED OTHERWISE”</text>
</g>
<g font-size="4.6" fill="#373435">
<text x="105.6" y="47.2">700</text>
<text x="166.2" y="53.3">R75</text>
<text x="168.8" y="63.6">60</text>
<text x="50.7" y="71.1">18</text>
<text x="168.8" y="71.4">60DN</text>
<text x="168.8" y="78.2">45</text>
<text x="168.8" y="85.1">60DN</text>
<text x="168.8" y="91.8">45</text>
<text x="35.1" y="98.7">600</text>
<text x="168.8" y="98.7">60DN</text>
<text x="168.8" y="105.5">45</text>
<text x="168.8" y="112.4">60DN</text>
<text x="168.8" y="119.1">45</text>
<text x="52.1" y="128.8">6</text>
<text x="168.8" y="126">60DN</text>
<text x="168.8" y="133.8">60</text>
</g>
<g font-size="4.2" fill="#373435">
<text x="100.6" y="267.2">APPROVED AS OFFICIAL TRAFFIC SIGN</text>
<text x="174.4" y="285.8">A</text>
<text x="180.5" y="285.8">B</text>
</g>
<g font-size="3.9" fill="#373435">
<text x="20.2" y="205.3">Colour Legend</text>
<text x="76.4" y="205.6">Notes</text>
<text x="25.5" y="213.7">Retroreflective yellow</text>
<text x="76.6" y="212.9">1. This sign is for temporary installation following removal of non-</text>
<text x="25.5" y="221.8">Black</text>
<text x="81.4" y="218.1">conforming ‘no U turn’ signs at signalised intersections (the MUTCD</text>
<text x="81.4" y="223.3">prohibits the use of ‘no U turn’ signs at signalised intersections to</text>
<text x="76.6" y="233.7">2. For alternate size option refer to page 2.</text>
<text x="81.4" y="228.5">ensure a consistent message is conveyed to motorists).</text>
</g>
<g font-size="3.5" fill="#373435">
<text x="18.2" y="269">Infrastructure Management &amp; Delivery Division</text>
<text x="16.7" y="280.6">Designed</text>
<text x="42.7" y="280.6">Checked</text>
<text x="69.7" y="280.6">Scale</text>
<text x="98.5" y="281.4">ACTING PRINCIPAL ENGINEER</text>
<text x="154.2" y="276.3">29/01/13</text>
<text x="157.4" y="281.2">Date</text>
<text x="16.9" y="284.8">RH 9/04</text>
<text x="43.3" y="284.8">JD 9/04</text>
<text x="69.7" y="285.2">Not to Scale</text>
<text x="98.5" y="284.8">(Traffic Engineering)</text>
</g>
<text font-size="2.7" fill="#373435" x="180.4" y="279.8">Page 1 of 2</text>
</svg>
